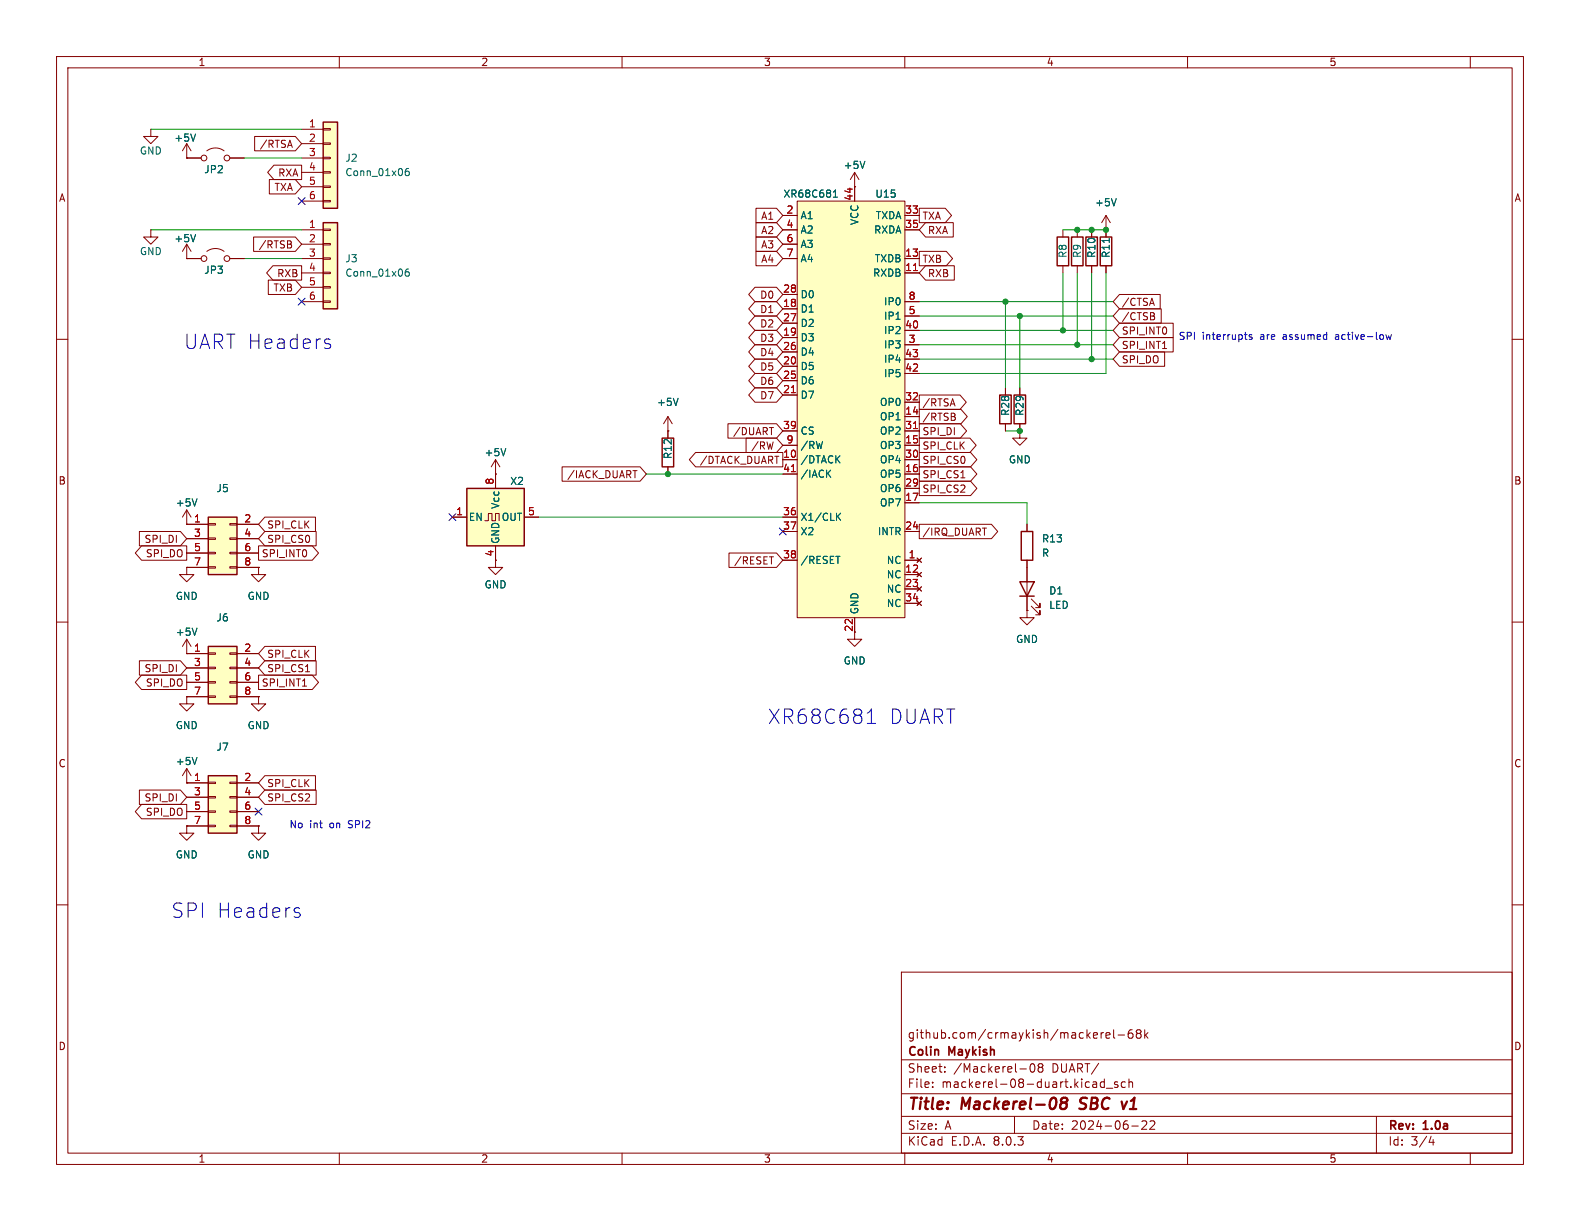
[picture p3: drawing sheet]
<svg xmlns="http://www.w3.org/2000/svg" width="279mm" height="216mm" viewBox="0 0 279 216" stroke-linecap="round" stroke-linejoin="round" font-family="sans-serif">
<g fill="none" stroke="#840000" stroke-width=".18">
<path d="M10 10h259.4v195.9h-259.4zM12 12h255.4v191.9h-255.4zM60 10v2M110 10v2M160 10v2M210 10v2M260 10v2M195.6 38.1v3.8M195.6 38.1l-.8 1.3M195.6 38.1l.7 1.3M10 60h2M188 40.6v1.3"/>
<path d="M188 47v1.3M190.5 40.6v1.3M190.5 47v1.3M195.6 40.6h.1M195.6 47v1.3M267.4 60h2M10 110h2M267.4 110h2M33 138.4h.1M33 135.9l-.7 1.3M33 135.9v2.5M33 135.9l.8 1.3"/>
<path d="M10 160h2M267.4 160h2M159.4 171.9h108v32h-108zM159.4 197.4h108M159.4 193.4h108M159.4 187.4h108M164.9 192.1v.2M164.9 191.4v.1M167.1 189.4v.2M167.1 188.7v.1M179.4 197.4v3M180.4 189h1.1"/>
<path d="M182.3 188.2l.2-.1a.81 .81 0 0 1 .6 .6 .81 .81 0 0 1-.3 .8l-.2 .1a.81 .81 0 0 1-.3-1.4zM183.9 188.7l-.3-.3 .3-.3 .4 .1 .1 .2-.3 .3M183.9 188.7l-.3 .3v.3l.3 .3 .4-.1 .1-.2v-.4l-.3-.2M183.9 188.7h.2M193.9 191.4v.9M193.9 192.2l-.1 .1M193.9 191.6l-.1 .1M194.7 182.6v1M195.1 182.6l-.2 .1-.2 .2M195.3 190.8v1.5M195.3 191.4l-.4-.1-.3 .3v.4l.1 .2h.6M195.6 183.1l.7-.2-.1-.2-.4-.1-.2 .2v.7h.6"/>
<path d="M195.6 192.4h1.2M196.9 182.1v1.3l.2 .2M197.6 191.4l-.3-.1-.2 .2v.2l.5 .2v.3h-.5M197.7 183h1.2M199 191.4l-.4-.1-.3 .3v.4l.1 .2h.6M199.6 191.4l.3-.1 .3 .1 .1 .9M199.6 190.8v1.5M200.1 199.1h1.2M200.2 182.1a.59 .59 0 0 0-.7 .6v.6l.1 .2 .5 .1 .2-.2 .1-.5-.2-.2h-.4l-.3 .2M201.2 182.7l-.3 .3 .1 .4 .2 .2 .4-.1 .2-.2-.1-.4-.2-.2M201.2 182.7l-.3-.3 .3-.3 .4 .1 .2 .2-.3 .3M201.2 182.7h.3"/>
<path d="M201.9 198.3l.6-.1 .2 .1 .1 .3-.9 1.1h.9M202.4 182.1v1.5M202.6 183l.4 .6M203 182.6l-.6 .6M203.4 198.3l.5-.1 .2 .1 .1 .3-.9 1.1h.9M243.4 197.4v6.5M60 203.9v2M110 203.9v2M159.4 200.4h108M160 203.9v2M210 203.9v2M253.1 200.9l-.4 1.1h.9"/>
<path d="M253.4 201.5v1M260 203.9v2"/>
</g>
<path d="M187.9 195l-.2-.2a.44 .44 0 0 1 .3-.7h.4l.3 .2a.44 .44 0 0 1-.4 .7M187.9 195a.65 .65 0 0 0-.3 1 .65 .65 0 0 0 .9-.1 .65 .65 0 0 0 0-.8l-.2-.1M187.9 195h.4M190.9 196l.2 .1M191.2 194.3l-.2 .4 .1 .2M199.3 194.8l-.6 1.3" fill="none" stroke="#840000" stroke-width=".4"/>
<path d="M197.4 35.1l-.4 1.3M196.2 42.2v.7M34.8 133.9l-.4 1.3" fill="none" stroke="#006464" stroke-width=".18"/>
<path d="M186.9 41.9h2.1v5.1h-2.1zM189.5 41.9h2v5.1h-2zM194.6 41.9h2v5.1h-2z" fill="none" stroke="#840000" stroke-width=".25"/>
<path d="M36.8 137.2h5.1v10.1h-5.1z" fill="#ffffc2"/>
<g fill="none" stroke="#840000" stroke-width=".18">
<path d="M33 138.4h3.8M36.8 138.3h1.3v.3h-1.3zM40.6 138.3h1.3v.3h-1.3zM41.9 138.4h3.8M33 146.1v1.2h1.3l-1.3 1.3-1.3-1.3h1.3M33 146.1h.1M33 141h3.8M33 143.5h3.8M33 146.1h3.8M36.8 145.9h1.3v.3h-1.3zM36.8 143.4h1.3v.2h-1.3zM36.8 140.8h1.3v.3h-1.3z"/>
<path d="M40.6 145.9h1.3v.3h-1.3zM40.6 143.4h1.3v.2h-1.3zM40.6 140.8h1.3v.3h-1.3zM41.9 141h3.8M41.9 143.5h3.8M41.9 146.1h3.8M45.7 146.1v1.2h1.3l-1.3 1.3-1.3-1.3h1.3M45.7 146.1h.1"/>
</g>
<path d="M36.8 137.2h5.1v10.1h-5.1z" fill="none" stroke="#840000" stroke-width=".25"/>
<path d="M36.8 114.3h5.1v10.2h-5.1z" fill="#ffffc2"/>
<g fill="none" stroke="#840000" stroke-width=".18">
<path d="M26.7 22.9v1.2h1.2l-1.2 1.3-1.3-1.3h1.3M26.7 22.9h.1M33 27.9h.1M33 25.4v2.5M33 27.9h2.6M33 25.4l-.7 1.3M33 25.4l.8 1.3M36.6 26.7a2.54 2.54 0 0 1 3 0M40.6 27.9h2.6M26.7 40.6v1.3h1.2l-1.2 1.3-1.3-1.3h1.3M26.7 40.6h.1M33 45.7h.1"/>
<path d="M33 43.2v2.5M33 45.7h2.6M33 43.2l-.7 1.3M33 43.2l.8 1.3M36.6 44.5a2.54 2.54 0 0 1 3 0M40.6 45.7h2.6M180.3 68.6v1.3M180.3 74.9v1.3M33 92.7h.1M33 90.2v2.5M33 90.2l-.7 1.2M33 90.2l.8 1.2"/>
<path d="M33 115.6h.1M33 100.3v1.3h1.3l-1.3 1.3-1.3-1.3h1.3M33 100.3h.1M33 115.6h3.8M33 118.1h3.8M33 113l-.7 1.3M33 113v2.6M33 113l.8 1.3M36.8 118h1.3v.2h-1.3zM36.8 115.4h1.3v.3h-1.3zM40.6 118h1.3v.2h-1.3zM40.6 115.4h1.3v.3h-1.3z"/>
<path d="M41.9 115.6h3.8M41.9 118.1h3.8M45.7 100.3v1.3h1.3l-1.3 1.3-1.3-1.3h1.3M45.7 100.3h.1M33 123.2v1.3h1.3l-1.3 1.2-1.3-1.2h1.3M33 123.2h.1M33 120.7h3.8M33 123.2h3.8M36.8 123.1h1.3v.2h-1.3zM36.8 120.5h1.3v.3h-1.3zM40.6 123.1h1.3v.2h-1.3zM40.6 120.5h1.3v.3h-1.3z"/>
<path d="M41.9 120.7h3.8M41.9 123.2h3.8M45.7 123.2v1.3h1.3l-1.3 1.2-1.3-1.2h1.3M45.7 123.2h.1"/>
<circle cx="36.1" cy="27.9" r=".51"/>
<circle cx="40.1" cy="27.9" r=".51"/>
<circle cx="36.1" cy="45.7" r=".51"/>
<circle cx="40.1" cy="45.7" r=".51"/>
</g>
<path d="M179.3 69.9h2.1v5h-2.1zM36.8 114.3h5.1v10.2h-5.1z" fill="none" stroke="#840000" stroke-width=".25"/>
<path d="M34.6 23.7l-.4 1.3M34.6 41.5l-.4 1.2M34.8 88.2l-.4 1.3M34.8 111.1l-.4 1.2" fill="none" stroke="#006464" stroke-width=".18"/>
<path d="M36.8 91.4h5.1v10.2h-5.1z" fill="#ffffc2"/>
<g fill="none" stroke="#840000" stroke-width=".18">
<path d="M33 92.7h3.8M33 95.3h3.8M33 97.8h3.8M36.8 97.7h1.3v.2h-1.3zM36.8 95.1h1.3v.3h-1.3zM36.8 92.6h1.3v.2h-1.3zM40.6 97.7h1.3v.2h-1.3zM40.6 95.1h1.3v.3h-1.3zM40.6 92.6h1.3v.2h-1.3zM41.9 92.7h3.8M41.9 95.3h3.8M41.9 97.8h3.8"/>
<path d="M87.6 99.1v1.2h1.3l-1.3 1.3-1.2-1.3h1.2M33 100.3h3.8M36.8 100.2h1.3v.3h-1.3zM40.6 100.2h1.3v.3h-1.3zM41.9 100.3h3.8"/>
</g>
<path d="M36.8 91.4h5.1v10.2h-5.1z" fill="none" stroke="#840000" stroke-width=".25"/>
<path d="M82.5 86.4h10.2v10.1h-10.2z" fill="#ffffc2"/>
<path d="M82.5 86.4h10.2v10.1h-10.2z" fill="none" stroke="#840000" stroke-width=".25"/>
<path d="M80 91.4h2.5M85.7 92.1h.7v-1.3h.6v1.3h.6v-1.3h.7v1.3M87.6 83.8h.1M87.6 81.3v5.1M87.6 96.5v2.6M87.6 81.3l-.7 1.3M87.6 81.3l.8 1.3M92.7 91.4h2.5" fill="none" stroke="#840000" stroke-width=".18"/>
<path d="M89.4 79.3l-.4 1.3" fill="none" stroke="#006464" stroke-width=".18"/>
<path d="M57.1 21.6h2.6v15.2h-2.6z" fill="#ffffc2"/>
<path d="M53.3 22.9h3.8M53.3 25.4h3.8M53.3 27.9h3.8M53.3 30.5h3.8M53.3 33h3.8M53.3 35.6h3.8M57.1 35.4h1.3v.3h-1.3zM57.1 32.9h1.3v.2h-1.3zM57.1 30.4h1.3v.2h-1.3zM57.1 27.8h1.3v.3h-1.3zM57.1 25.3h1.3v.2h-1.3zM57.1 22.7h1.3v.3h-1.3z" fill="none" stroke="#840000" stroke-width=".18"/>
<path d="M57.1 21.6h2.6v15.2h-2.6z" fill="none" stroke="#840000" stroke-width=".25"/>
<path d="M72.3 29.8h-.4a.86 .86 0 0 0 0 1.3l.4-.2 .1-.4-.3-.2h-.3l-.1 .2" fill="none" stroke="#006464" stroke-width=".18"/>
<path d="M57.1 39.4h2.6v15.2h-2.6z" fill="#ffffc2"/>
<g fill="none" stroke="#840000" stroke-width=".18">
<path d="M53.3 40.6h3.8M53.3 43.2h3.8M53.3 45.7h3.8M53.3 48.3h3.8M53.3 50.8h3.8M53.3 53.3h3.8M57.1 53.2h1.3v.3h-1.3zM57.1 50.7h1.3v.2h-1.3zM57.1 48.1h1.3v.3h-1.3zM57.1 45.6h1.3v.2h-1.3zM57.1 43.1h1.3v.2h-1.3zM57.1 40.5h1.3v.3h-1.3z"/>
<path d="M193 40.6v1.3M193 47v1.3M177.8 68.6v1.3M177.8 74.9v1.3"/>
</g>
<path d="M57.1 39.4h2.6v15.2h-2.6zM192 41.9h2.1v5.1h-2.1zM176.8 69.9h2v5h-2z" fill="none" stroke="#840000" stroke-width=".25"/>
<path d="M72.3 47.6h-.4a.86 .86 0 0 0 0 1.2l.4-.1 .1-.4-.3-.2h-.3l-.1 .2" fill="none" stroke="#006464" stroke-width=".18"/>
<path d="M141 35.6h19v73.6h-19z" fill="#ffffc2"/>
<g fill="none" stroke="#840000" stroke-width=".18">
<path d="M33 27.9h.1M33 27.9h2.6M40.6 27.9h2.6M45 24.1h7.2l1.1 1.3-1.1 1.3h-7.2zM47.6 31.7h4.6l1.1 1.3-1.1 1.3h-4.6zM48.4 29.2h4.9v2.6h-4.9l-1.1-1.3zM51.3 24.8l.4 1.3M133.7 39.4h3.6l1.1 1.2-1.1 1.3h-3.6zM133.7 36.8h3.6l1.1 1.3-1.1 1.3h-3.6zM138.4 38.1h2.6M141 35.6h19v73.6h-19zM151.1 33h.1"/>
<path d="M151.1 30.5v5.1M151.1 30.5l-.7 1.3M151.1 30.5l.8 1.3M160 38.1h2.6M162.6 36.8h4.6l1.1 1.3-1.1 1.3h-4.6zM163.7 39.4h4.9v2.5h-4.9l-1.1-1.3zM33 45.7h.1M33 45.7h2.6M40.6 45.7h2.6M44.8 41.9h7.4l1.1 1.3-1.1 1.3h-7.4zM47.4 49.5h4.8l1.1 1.3-1.1 1.3h-4.8zM48.3 47h5v2.5h-5l-1.2-1.2z"/>
<path d="M51.3 43.2l.3 .2-.1 .3-.2 .2M51.4 42.6l.1 .2-.1 .3M133.5 50.8h3.8l1.1 1.3-1.1 1.2h-3.8l-1.1-1.2zM133.5 53.3h3.8l1.1 1.3-1.1 1.3h-3.8l-1.1-1.3zM133.5 58.4h3.8l1.1 1.3-1.1 1.3h-3.8l-1.1-1.3zM133.5 55.9h3.8l1.1 1.3-1.1 1.2h-3.8l-1.1-1.2zM133.7 44.4h3.6l1.1 1.3-1.1 1.3h-3.6zM133.7 41.9h3.6l1.1 1.3-1.1 1.3h-3.6zM138.4 45.7h2.6M138.4 54.6h2.6M138.4 59.7h2.6M138.4 57.2h2.6"/>
<path d="M138.4 52.1h2.6M138.4 40.6h2.6M138.4 43.2h2.6M160 48.3h2.6M160 45.7h2.6M160 40.6h2.6M160 58.4h2.6M160 55.9h2.6M160 53.3h2.6M162.6 44.4h4.7l1.2 1.3-1.2 1.3h-4.7zM163.7 47h5.1v2.5h-5.1l-1.1-1.2zM193 40.6v1.3"/>
<path d="M193 47v1.3M195.6 40.6h.1M195.6 40.6v1.3M195.6 47v1.3M198 59.7h9.5v2.5h-9.5l-1.2-1.2zM198 52.1h7.2v2.5h-7.2l-1.2-1.3zM198 54.6h7.3v2.6h-7.3l-1.2-1.3zM198 57.1h9.5v2.6h-9.5l-1.2-1.3zM203.7 52.7l.4 1.3M203.9 55.9l.3 .2-.1 .3-.2 .2M204 55.3l.1 .2-.1 .3M118.1 76.2h.1"/>
<path d="M118.1 73.7v3.8M118.1 73.7l-.8 1.2M118.1 73.7l.8 1.2M128.7 74.9h8.6l1.1 1.3-1.1 1.3h-8.6zM131.9 77.5h5.4l1.1 1.2-1.1 1.3h-5.4zM133.5 63.5h3.8l1.1 1.3-1.1 1.2h-3.8l-1.1-1.2zM133.5 68.6h3.8l1.1 1.3-1.1 1.2h-3.8l-1.1-1.2zM133.5 66h3.8l1.1 1.3-1.1 1.3h-3.8l-1.1-1.3zM133.5 61h3.8l1.1 1.2-1.1 1.3h-3.8l-1.1-1.3zM136.1 75.6h.7M138.4 78.7h2.6M138.4 64.8h2.6"/>
<path d="M138.4 69.9h2.6M138.4 67.3h2.6M138.4 62.2h2.6M138.4 76.2h2.6M160 73.7h2.6M160 78.7h2.6M160 61h2.6M160 76.2h2.6M160 71.1h2.6M160 66h2.6M160 63.5h2.6M162.6 72.4h7.3l1.2 1.3-1.2 1.2h-7.3z"/>
<path d="M162.6 69.8h7.2l1.1 1.3-1.1 1.3h-7.2zM162.6 74.9h7.2l1.1 1.3-1.1 1.3h-7.2zM162.6 77.5h8.9l1.1 1.2-1.1 1.3h-8.9zM168.5 70.5l.4 1.3M168.6 73.7l.3 .2v.3l-.2 .1M168.8 73.1l.1 .2-.1 .3M177.8 68.6v1.3M177.8 74.9v1.3M180.3 76.2v1.3h1.3l-1.3 1.2-1.2-1.2h1.2M180.3 76.2h.1M180.3 68.6v1.3M180.3 74.9v1.3"/>
<path d="M198 62.2h7.9v2.6h-7.9l-1.2-1.3zM205.6 61.6h.7M24.6 94h7.3l1.1 1.3-1.1 1.2h-7.3zM25 96.5h8v2.6h-8l-1.1-1.3zM33 92.7h.1M33 92.7h3.8M33 95.3h3.8M33 97.8h3.8M41.9 92.7h3.8M41.9 95.3h3.8M41.9 97.8h3.8M45.7 96.5h9.5l1.1 1.3-1.1 1.3h-9.5z"/>
<path d="M46.8 94h9.1v2.5h-9.1l-1.1-1.2zM46.8 91.4h9v2.6h-9l-1.1-1.3zM80 91.4h2.5M87.6 83.8h.1M87.6 83.8v2.6M87.6 96.5v2.6M92.7 91.4h2.5M99.4 82.5h13.8l1.1 1.3-1.1 1.3h-13.8zM111.9 83.2h.8M118.1 82.6v1.2M123 80h15.4v2.6h-15.4l-1.1-1.3zM128.9 97.8h8.4l1.1 1.3-1.1 1.2h-8.4z"/>
<path d="M136.1 98.5h.7M138.4 99.1h2.6M138.4 81.3h2.6M138.4 83.8h2.6M138.4 94h2.6M138.4 91.4h2.6M160 99.1h2.6M160 81.3h2.6M160 83.8h2.6M160 88.9h2.6M160 94h2.6M160 86.4h2.6"/>
<path d="M162.2 98.7l.7 .7M162.6 85.1h9l1.1 1.3-1.1 1.2h-9zM162.6 82.5h9l1.1 1.3-1.1 1.3h-9zM162.6 80h9l1.1 1.3-1.1 1.3h-9zM162.6 92.7h12.7l1.1 1.3-1.1 1.3h-12.7zM162.9 98.7l-.7 .7M169.9 84.5h.7M173.7 93.4h.7M181.6 92.7v1.3M181.6 99.1v8.9M24.6 116.8h7.3l1.1 1.3-1.1 1.3h-7.3zM25 119.4h8v2.5h-8l-1.1-1.2z"/>
<path d="M33 100.3h.1M33 115.6h.1M33 100.3h3.8M33 115.6h3.8M33 118.1h3.8M41.9 100.3h3.8M41.9 115.6h3.8M41.9 118.1h3.8M45.7 119.4h9.5l1.1 1.3-1.1 1.2h-9.5zM45.7 100.3h.1M46.8 114.3h9v2.5h-9l-1.1-1.2zM46.8 116.8h9.1v2.6h-9.1l-1.1-1.3z"/>
<path d="M54 118.8h.7M151.1 109.2v3.8h1.3l-1.3 1.3-1.2-1.3h1.2M160 101.6h2.6M160 104.1h2.6M160 106.7h2.6M162.2 101.2l.7 .8M162.2 103.8l.7 .7M162.2 106.3l.7 .8M162.9 101.2l-.7 .8M162.9 103.8l-.7 .7M162.9 106.3l-.7 .8M181.6 108v1.2h1.3l-1.3 1.3-1.3-1.3h1.3"/>
<path d="M181.6 108h.1M182.4 107.2l1.5 1.5v-.7v.7h-.8M182.4 105.9l1.5 1.5v-.7v.7h-.8M24.6 139.7h7.3l1.1 1.3-1.1 1.2h-7.3zM33 123.2h.1M33 138.4h.1M33 120.7h3.8M33 123.2h3.8M33 138.4h3.8M41.9 120.7h3.8M41.9 123.2h3.8M41.9 138.4h3.8"/>
<path d="M45.7 123.2h.1M46.8 139.7h9.1v2.5h-9.1l-1.1-1.2zM46.8 137.2h9v2.5h-9l-1.1-1.3zM53.5 121.3h.7M25 142.2h8v2.6h-8l-1.1-1.3zM33 146.1h.1M33 141h3.8M33 143.5h3.8M33 146.1h3.8M41.9 141h3.8M41.9 143.5h3.8M41.9 146.1h3.8"/>
<path d="M45.7 146.1h.1"/>
</g>
<path d="M161.5 47.8h.8M139.9 69.4h.8M161.5 75.8h.8M139.9 83.4h.8" fill="none" stroke="#a90000" stroke-width=".18"/>
<g fill="none" stroke="#006464" stroke-width=".18">
<path d="M34.6 23.7l-.4 1.3M147.4 34.9h.7M147.4 34l.3-.4v1.3M152.9 28.5l-.4 1.3M197.4 35.1l-.4 1.3M34.6 41.5l-.4 1.2M158.4 56.5h.8M196.2 42.2v.7M89.4 79.3l-.4 1.3M119.9 70.4l-.4 1.3M34.8 88.2l-.4 1.3M146.4 83.7l.5 .7"/>
<path d="M146.9 83.1l-.7 .8M147.8 98.4h.7M148.1 91.3l.6 .7M148.7 90.7l-.8 .8M34.8 111.1l-.4 1.2M34.8 133.9l-.4 1.3"/>
</g>
<path d="M117.1 77.5h2v5.1h-2zM180.6 94h2v5.1h-2zM180.3 102.9h2.6l-1.3 2.5zM180.3 105.4h2.6" fill="none" stroke="#840000" stroke-width=".25"/>
<path d="M58.1 59.9l.3 .2M220 59.2h.5M221.4 59.2h-.3l-.2 .2v.1l.5 .2v.3h-.5M245.1 59.2l.2 .8 .3-.6 .2 .6 .2-.8M58.1 60.8l.4 .3-.1 .4-.3 .1M220.4 60h.1M153.4 127.9h1.4M153.4 126.1l.7-.7v2.5M52.7 161.4l.4 .3-.1 .4-.3 .1M52.7 160.5l.3 .1" fill="none" stroke="#0000c2" stroke-width=".18"/>
<g fill="none" stroke="#009600" stroke-width=".18">
<path d="M26.7 22.9h26.6M43.2 27.9h10.1M26.7 40.6h26.6M43.2 45.7h10.1M162.6 53.3h34.2M162.6 58.4h34.2M162.6 55.9h34.2M177.8 53.3v15.3M180.3 55.9v12.7M188 40.6h7.6M188 48.3v10.1M190.5 48.3v12.7"/>
<path d="M193 48.3v15.2M195.6 48.3v17.7h-33M162.6 63.5h34.2M162.6 61h34.2M177.8 76.2h2.5M95.2 91.4h43.2M114.3 83.8h24.1M162.6 88.9h19v3.8"/>
</g>
<path d="M52.7 35l1.2 1.2M53.9 35l-1.2 1.2M52.7 52.7l1.2 1.2M53.9 52.7l-1.2 1.2M79.4 90.8l1.2 1.2M80.6 90.8l-1.2 1.2M137.8 93.4l1.2 1.2M139 93.4l-1.2 1.2M45.1 142.9l1.2 1.2M46.3 142.9l-1.2 1.2" fill="none" stroke="#000084" stroke-width=".18"/>
<g fill="#009600" stroke="#009600" stroke-width=".18">
<circle cx="118.1" cy="83.8" r=".46"/>
<circle cx="190.5" cy="61" r=".46"/>
<circle cx="193" cy="63.5" r=".46"/>
<circle cx="188" cy="58.4" r=".46"/>
<circle cx="193" cy="40.6" r=".46"/>
<circle cx="190.5" cy="40.6" r=".46"/>
<circle cx="195.6" cy="40.6" r=".46"/>
<circle cx="180.3" cy="55.9" r=".46"/>
<circle cx="177.8" cy="53.3" r=".46"/>
<circle cx="180.3" cy="76.2" r=".46"/>
</g>
<g font-size="3.5" fill="#0000c2">
<text x="32.5" y="62">UART Headers</text>
<text x="135.7" y="128.2">XR68C681</text>
<text x="157.2" y="128.2">DUART</text>
<text x="30.3" y="162.5">SPI Headers</text>
</g>
<g font-size="2.8" fill="#840000">
<text x="160.4" y="196.8">Title:</text>
<text x="170.1" y="196.8">Mackerel-08</text>
<text x="191.8" y="196.8">SBC</text>
<text x="200" y="196.8">v1</text>
</g>
<g font-size="2.1" fill="#840000">
<text x="160.4" y="183.9">github.com/crmaykish/mackerel-68k</text>
<text x="160.4" y="189.9">Sheet:</text>
<text x="160.4" y="187.1">Colin</text>
<text x="167.9" y="187.1">Maykish</text>
<text x="168.6" y="189.9">/Mackerel-08</text>
<text x="186.1" y="189.9">DUART/</text>
<text x="160.4" y="192.6">File:</text>
<text x="166.5" y="192.6">mackerel-08-duart.kicad_sch</text>
<text x="160.4" y="202.8">KiCad</text>
<text x="160.4" y="200">Size:</text>
<text x="167.1" y="200">A</text>
<text x="168.1" y="202.8">E.D.A.</text>
<text x="175.7" y="202.8">8.0.3</text>
<text x="182.4" y="200">Date:</text>
<text x="189.4" y="200">2024-06-22</text>
<text x="245.4" y="200.2">Rev:</text>
<text x="245.4" y="202.8">Id:</text>
<text x="249.5" y="202.8">3/4</text>
<text x="251.8" y="200.2">1.0a</text>
</g>
<g font-size="1.8" fill="#840000">
<text x="35" y="11.9">1</text>
<text x="85" y="11.9">2</text>
<text x="135" y="11.9">3</text>
<text x="185" y="11.9">4</text>
<text x="235" y="11.9">5</text>
<text x="45.8" y="26.4">/RTSA</text>
<text x="10.3" y="35.9">A</text>
<text x="48.4" y="34">TXA</text>
<text x="49.1" y="31.4">RXA</text>
<text x="267.7" y="35.9">A</text>
<text x="134.5" y="41.6">A2</text>
<text x="134.5" y="39.1">A1</text>
<text x="163" y="39.1">TXA</text>
<text x="164" y="41.6">RXA</text>
<text x="45.7" y="44.1">/RTSB</text>
<text x="134.5" y="46.7">A4</text>
<text x="134.5" y="44.1">A3</text>
<text x="163" y="46.7">TXB</text>
<text x="48.3" y="51.8">TXB</text>
<text x="48.9" y="49.2">RXB</text>
<text x="134.3" y="53">D0</text>
<text x="164" y="49.2">RXB</text>
<text x="134.3" y="55.6">D1</text>
<text x="134.3" y="58.1">D2</text>
<text x="198.3" y="54.3">/CTSA</text>
<text x="198.3" y="56.8">/CTSB</text>
<text x="198.3" y="59.4">SPI_INT0</text>
<text x="134.3" y="65.7">D5</text>
<text x="134.3" y="60.6">D3</text>
<text x="134.3" y="63.2">D4</text>
<text x="198.3" y="61.9">SPI_INT1</text>
<text x="198.3" y="64.5">SPI_DO</text>
<text x="134.3" y="70.8">D7</text>
<text x="134.3" y="68.3">D6</text>
<text x="129.5" y="77.2">/DUART</text>
<text x="163" y="74.6">/RTSB</text>
<text x="163" y="72.1">/RTSA</text>
<text x="163" y="77.2">SPI_DI</text>
<text x="123.7" y="82.2">/DTACK_DUART</text>
<text x="132.7" y="79.7">/RW</text>
<text x="163" y="79.7">SPI_CLK</text>
<text x="163" y="82.2">SPI_CS0</text>
<text x="10.3" y="85.9">B</text>
<text x="100.2" y="84.8">/IACK_DUART</text>
<text x="163" y="87.3">SPI_CS2</text>
<text x="163" y="84.8">SPI_CS1</text>
<text x="267.7" y="85.9">B</text>
<text x="47.1" y="93.7">SPI_CLK</text>
<text x="163" y="94.9">/IRQ_DUART</text>
<text x="25.5" y="96.2">SPI_DI</text>
<text x="25.7" y="98.7">SPI_DO</text>
<text x="46.2" y="98.7">SPI_INT0</text>
<text x="47.1" y="96.2">SPI_CS0</text>
<text x="129.7" y="100">/RESET</text>
<text x="25.5" y="119.1">SPI_DI</text>
<text x="47.1" y="116.5">SPI_CLK</text>
<text x="47.1" y="119.1">SPI_CS1</text>
<text x="25.7" y="121.6">SPI_DO</text>
<text x="46.2" y="121.6">SPI_INT1</text>
<text x="10.3" y="135.9">C</text>
<text x="267.7" y="135.9">C</text>
<text x="25.5" y="141.9">SPI_DI</text>
<text x="47.1" y="141.9">SPI_CS2</text>
<text x="47.1" y="139.4">SPI_CLK</text>
<text x="25.7" y="144.5">SPI_DO</text>
<text x="10.3" y="185.9">D</text>
<text x="267.7" y="185.9">D</text>
<text x="35" y="205.8">1</text>
<text x="85" y="205.8">2</text>
<text x="135" y="205.8">3</text>
<text x="185" y="205.8">4</text>
<text x="235" y="205.8">5</text>
</g>
<g font-size="1.8" fill="#a90000">
<text x="54.5" y="22.6">1</text>
<text x="54.5" y="25.1">2</text>
<text x="54.5" y="27.7">3</text>
<text x="54.5" y="30.2">4</text>
<text x="54.5" y="32.8">5</text>
<text x="54.5" y="35.3">6</text>
<text x="150.9" y="35.6" transform="rotate(-90 150.9 35.6)">44</text>
<text x="54.5" y="40.4">1</text>
<text x="139" y="37.8">2</text>
<text x="139" y="40.4">4</text>
<text x="160" y="37.8">33</text>
<text x="160" y="40.4">35</text>
<text x="54.5" y="42.9">2</text>
<text x="54.5" y="45.5">3</text>
<text x="139" y="42.9">6</text>
<text x="139" y="45.5">7</text>
<text x="160" y="45.5">13</text>
<text x="54.5" y="48">4</text>
<text x="54.5" y="50.5">5</text>
<text x="54.5" y="53.1">6</text>
<text x="138.4" y="51.8">28</text>
<text x="160" y="48">11</text>
<text x="160.6" y="53.1">8</text>
<text x="138.4" y="54.4">18</text>
<text x="138.4" y="59.4">19</text>
<text x="138.4" y="56.9">27</text>
<text x="160" y="58.2">40</text>
<text x="160.6" y="55.6">5</text>
<text x="138.4" y="64.5">20</text>
<text x="138.4" y="62">26</text>
<text x="160" y="65.8">42</text>
<text x="160" y="63.2">43</text>
<text x="160.6" y="60.7">3</text>
<text x="138.4" y="69.6">21</text>
<text x="138.4" y="67.1">25</text>
<text x="160" y="70.9">32</text>
<text x="138.4" y="75.9">39</text>
<text x="160" y="73.4">14</text>
<text x="160" y="75.9">31</text>
<text x="138.4" y="81">10</text>
<text x="138.4" y="83.6">41</text>
<text x="139" y="78.5">9</text>
<text x="160" y="78.5">15</text>
<text x="160" y="83.6">16</text>
<text x="160" y="81">30</text>
<text x="87.4" y="85.8" transform="rotate(-90 87.4 85.8)">8</text>
<text x="160" y="88.6">17</text>
<text x="160" y="86.1">29</text>
<text x="34.2" y="92.5">1</text>
<text x="34.2" y="95">3</text>
<text x="43.1" y="92.5">2</text>
<text x="43.1" y="95">4</text>
<text x="80.6" y="91.2">1</text>
<text x="93.3" y="91.2">5</text>
<text x="138.4" y="91.2">36</text>
<text x="138.4" y="93.7">37</text>
<text x="160" y="93.7">24</text>
<text x="34.2" y="97.5">5</text>
<text x="34.2" y="100.1">7</text>
<text x="43.1" y="97.5">6</text>
<text x="43.1" y="100.1">8</text>
<text x="87.4" y="98.5" transform="rotate(-90 87.4 98.5)">4</text>
<text x="138.4" y="98.8">38</text>
<text x="160" y="101.3">12</text>
<text x="160.6" y="98.8">1</text>
<text x="160" y="103.9">23</text>
<text x="160" y="106.4">34</text>
<text x="150.9" y="111.8" transform="rotate(-90 150.9 111.8)">22</text>
<text x="34.2" y="115.3">1</text>
<text x="34.2" y="117.9">3</text>
<text x="43.1" y="115.3">2</text>
<text x="43.1" y="117.9">4</text>
<text x="34.2" y="120.4">5</text>
<text x="34.2" y="122.9">7</text>
<text x="43.1" y="120.4">6</text>
<text x="43.1" y="122.9">8</text>
<text x="34.2" y="138.2">1</text>
<text x="34.2" y="140.7">3</text>
<text x="34.2" y="143.3">5</text>
<text x="43.1" y="138.2">2</text>
<text x="43.1" y="140.7">4</text>
<text x="43.1" y="143.3">6</text>
<text x="34.2" y="145.8">7</text>
<text x="43.1" y="145.8">8</text>
</g>
<g font-size="1.8" fill="#006464">
<text x="24.6" y="27.5">GND</text>
<text x="30.7" y="25.2">+5V</text>
<text x="61" y="28.8">J2</text>
<text x="36" y="30.8">JP2</text>
<text x="61" y="31.3">Conn_01x06</text>
<text x="138.4" y="35.2">XR68C681</text>
<text x="149.1" y="30.1">+5V</text>
<text x="154.7" y="35.2">U15</text>
<text x="141.5" y="39">A1</text>
<text x="141.5" y="41.5">A2</text>
<text x="152" y="39.9" transform="rotate(-90 152 39.9)">VCC</text>
<text x="154.5" y="41.5">RXDA</text>
<text x="154.8" y="39">TXDA</text>
<text x="193.5" y="36.7">+5V</text>
<text x="24.6" y="45.3">GND</text>
<text x="30.7" y="43">+5V</text>
<text x="61" y="46.6">J3</text>
<text x="141.5" y="44">A3</text>
<text x="141.5" y="46.6">A4</text>
<text x="154.6" y="46.6">TXDB</text>
<text x="188.8" y="45.7" transform="rotate(-90 188.8 45.7)">R8</text>
<text x="191.4" y="45.7" transform="rotate(-90 191.4 45.7)">R9</text>
<text x="193.9" y="45.7" transform="rotate(-90 193.9 45.7)">R10</text>
<text x="196.4" y="45.7" transform="rotate(-90 196.4 45.7)">R11</text>
<text x="36" y="48.6">JP3</text>
<text x="61" y="49.1">Conn_01x06</text>
<text x="141.5" y="52.9">D0</text>
<text x="154.3" y="49.1">RXDB</text>
<text x="141.5" y="55.5">D1</text>
<text x="141.5" y="58">D2</text>
<text x="156.2" y="59.3">IP2</text>
<text x="156.2" y="56.7">IP1</text>
<text x="156.2" y="54.2">IP0</text>
<text x="141.5" y="60.6">D3</text>
<text x="141.5" y="65.6">D5</text>
<text x="141.5" y="63.1">D4</text>
<text x="156.2" y="61.8">IP3</text>
<text x="156.2" y="64.4">IP4</text>
<text x="116.1" y="72">+5V</text>
<text x="141.5" y="70.7">D7</text>
<text x="141.5" y="68.2">D6</text>
<text x="155.5" y="72">OP0</text>
<text x="156.2" y="66.9">IP5</text>
<text x="141.5" y="77.1">CS</text>
<text x="155.5" y="74.5">OP1</text>
<text x="155.5" y="77.1">OP2</text>
<text x="178.7" y="73.7" transform="rotate(-90 178.7 73.7)">R28</text>
<text x="181.2" y="73.7" transform="rotate(-90 181.2 73.7)">R29</text>
<text x="85.6" y="80.9">+5V</text>
<text x="119" y="81.3" transform="rotate(-90 119 81.3)">R12</text>
<text x="141.5" y="82.1">/DTACK</text>
<text x="141.5" y="79.6">/RW</text>
<text x="155.5" y="79.6">OP3</text>
<text x="155.5" y="82.1">OP4</text>
<text x="178.3" y="82.1">GND</text>
<text x="31" y="89.8">+5V</text>
<text x="38.2" y="87.2">J5</text>
<text x="90.1" y="86">X2</text>
<text x="141.5" y="84.7">/IACK</text>
<text x="155.5" y="84.7">OP5</text>
<text x="155.5" y="89.8">OP7</text>
<text x="155.5" y="87.2">OP6</text>
<text x="82.8" y="92.3">EN</text>
<text x="88.5" y="90.1" transform="rotate(-90 88.5 90.1)">Vcc</text>
<text x="88.6" y="92.3">OUT</text>
<text x="141.5" y="92.3">X1/CLK</text>
<text x="141.5" y="94.8">X2</text>
<text x="155.1" y="94.8">INTR</text>
<text x="88.5" y="96.3" transform="rotate(-90 88.5 96.3)">GND</text>
<text x="141.5" y="99.9">/RESET</text>
<text x="156.7" y="99.9">NC</text>
<text x="184.2" y="96.1">R13</text>
<text x="184.2" y="98.7">R</text>
<text x="31" y="106.3">GND</text>
<text x="43.7" y="106.3">GND</text>
<text x="85.6" y="104.2">GND</text>
<text x="156.7" y="102.5">NC</text>
<text x="156.7" y="105">NC</text>
<text x="156.7" y="107.5">NC</text>
<text x="185.4" y="105.3">D1</text>
<text x="185.4" y="107.9">LED</text>
<text x="31" y="112.6">+5V</text>
<text x="38.2" y="110.1">J6</text>
<text x="152" y="108.7" transform="rotate(-90 152 108.7)">GND</text>
<text x="179.6" y="113.9">GND</text>
<text x="149.1" y="117.7">GND</text>
<text x="31" y="129.1">GND</text>
<text x="43.7" y="129.1">GND</text>
<text x="31" y="135.5">+5V</text>
<text x="38.2" y="132.9">J7</text>
<text x="31" y="152">GND</text>
<text x="43.7" y="152">GND</text>
</g>
<g font-size="1.8" fill="#0000c2">
<text x="208.3" y="60.3">SPI</text>
<text x="212.6" y="60.3">interrupts</text>
<text x="222.9" y="60.3">are</text>
<text x="227.1" y="60.3">assumed</text>
<text x="236.6" y="60.3">active-low</text>
<text x="51.1" y="146.7">No</text>
<text x="54.7" y="146.7">int</text>
<text x="58.4" y="146.7">on</text>
<text x="61.9" y="146.7">SPI2</text>
</g>
</svg>
